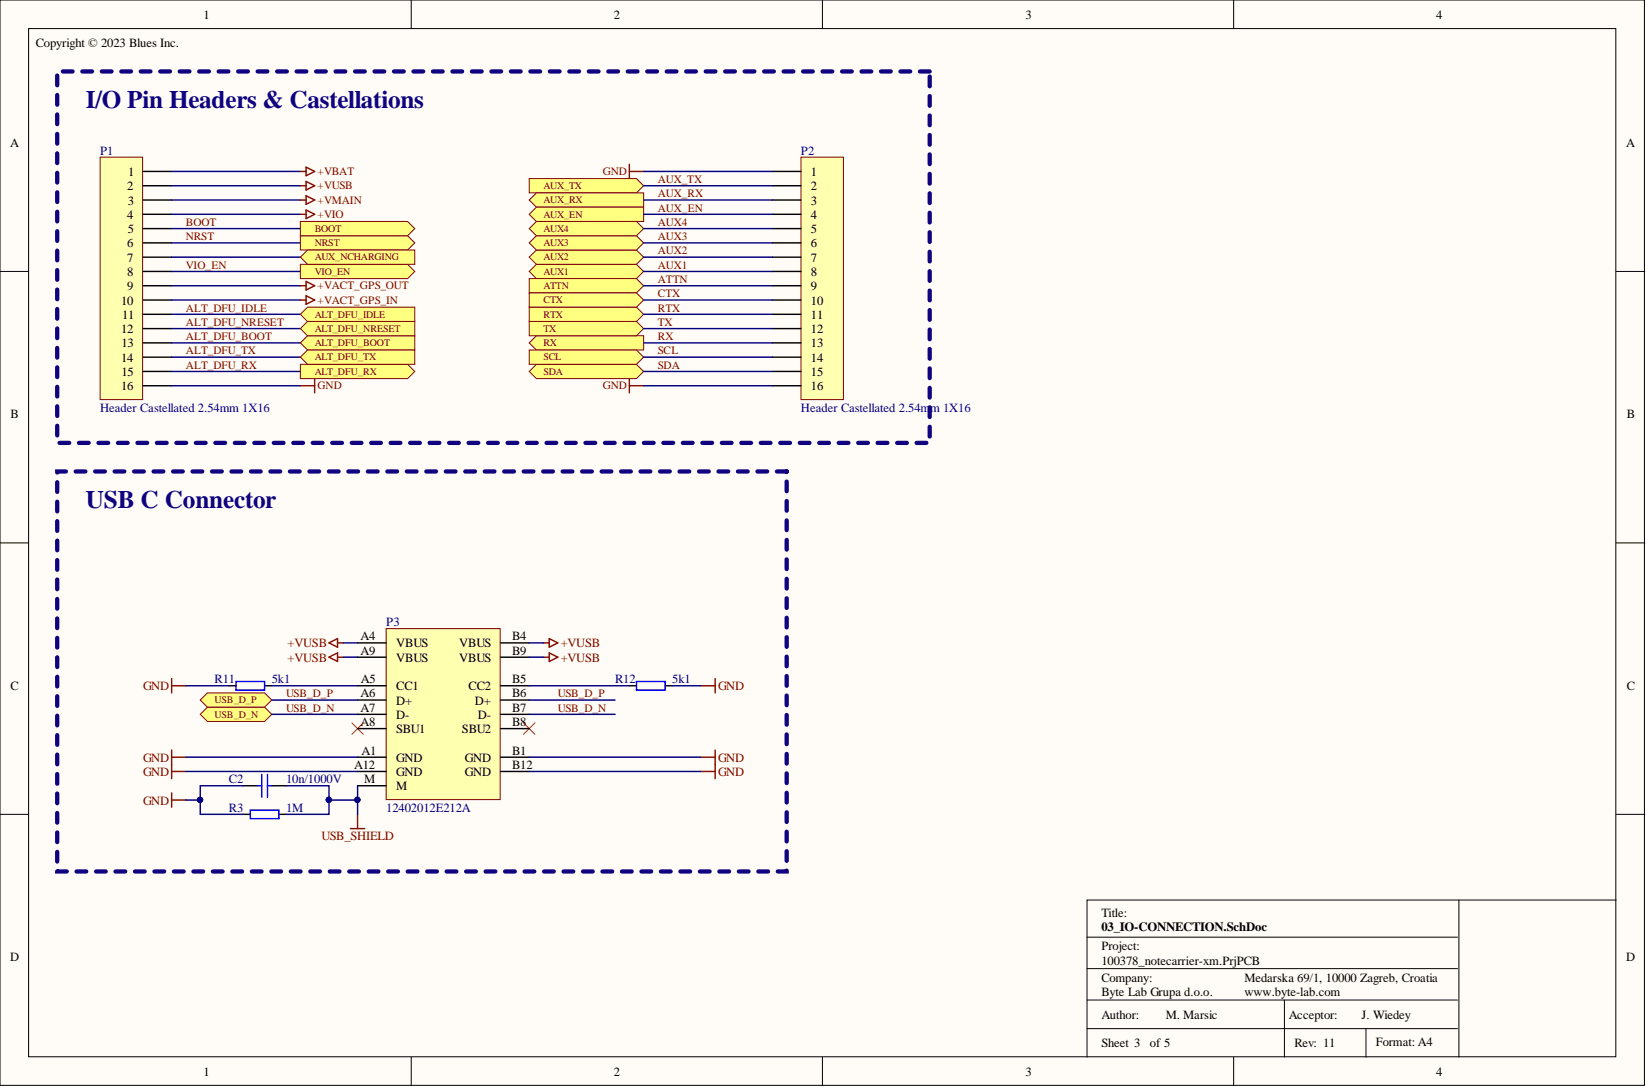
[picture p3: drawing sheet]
<svg xmlns="http://www.w3.org/2000/svg" width="292mm" height="193mm" viewBox="0 0 292 193" stroke-linecap="round" stroke-linejoin="round" font-family="sans-serif">
<g fill="#fffcf8" stroke="#000" stroke-width=".18">
<path d="M0 0h291.8v192.7h-291.8z"/>
<path d="M5.1 5.1h281.6v182.5h-281.6z"/>
</g>
<g fill="none" stroke="#000" stroke-width=".18">
<path d="M73 0v5.1M145.9 0v5.1M218.9 0v5.1M0 48.2h5.1M286.8 48.2h5.1M0 96.4h5.1M286.8 96.4h5.1M0 144.6h5.1M258.9 159.8v27.9M286.8 159.8h-93.9v27.9M286.8 144.6h5.1M192.9 166.4h65.7"/>
<path d="M192.9 172h65.7M192.9 177.5h65.7M227.9 177.5v10.2M73 187.7v5.1M145.9 187.7v5.1M192.9 182.6h65.7M218.9 187.7v5.1M242.4 182.6v5.1"/>
</g>
<path d="M111.7 29.2v2.5M111.7 30.4h2.5" fill="none" stroke="#800000" stroke-width=".25"/>
<path d="M142.1 27.9h7.6v43h-7.6z" fill="#ffffb0" stroke="#800000" stroke-width=".18"/>
<g fill="none" stroke="#000" stroke-width=".25">
<path d="M137.1 30.4h5M137.1 33h5M137.1 35.5h5M137.1 38h5M137.1 40.6h5M137.1 45.7h5M137.1 50.7h5M137.1 55.8h5M137.1 43.1h5M137.1 48.2h5M137.1 53.3h5M137.1 58.3h5"/>
<path d="M137.1 63.4h5M137.1 60.9h5M137.1 65.9h5M137.1 68.5h5"/>
</g>
<path d="M17.8 27.9h7.5v43h-7.5z" fill="#ffffb0" stroke="#800000" stroke-width=".18"/>
<g fill="none" stroke="#000" stroke-width=".25">
<path d="M25.4 30.4h5.1M25.4 33h5.1M25.4 35.5h5.1M25.4 38h5.1M25.4 40.6h5.1M25.4 45.7h5.1M25.4 50.7h5.1M25.4 55.8h5.1M25.4 43.1h5.1M25.4 48.2h5.1M25.4 53.3h5.1M25.4 58.3h5.1"/>
<path d="M25.4 63.4h5.1M25.4 60.9h5.1M25.4 65.9h5.1M25.4 68.5h5.1"/>
</g>
<path d="M111.7 67.2v2.5M111.7 68.5h2.5" fill="none" stroke="#800000" stroke-width=".25"/>
<g fill="#ffff80" stroke="#800000" stroke-width=".18">
<path d="M93.9 31.7h19.1l1.2 1.3-1.2 1.2h-19.1z" fill-rule="evenodd"/>
<path d="M93.9 35.5l1.3-1.3h19v2.6h-19z" fill-rule="evenodd"/>
<path d="M93.9 38l1.3-1.2h19v2.5h-19z" fill-rule="evenodd"/>
<path d="M93.9 48.2l1.3-1.3h17.8l1.2 1.3-1.2 1.3h-17.8z" fill-rule="evenodd"/>
<path d="M93.9 45.7l1.3-1.3h17.8l1.2 1.3-1.2 1.2h-17.8z" fill-rule="evenodd"/>
<path d="M93.9 43.1l1.3-1.3h17.8l1.2 1.3-1.2 1.3h-17.8z" fill-rule="evenodd"/>
<path d="M93.9 40.6l1.3-1.3h17.8l1.2 1.3-1.2 1.2h-17.8z" fill-rule="evenodd"/>
<path d="M93.9 60.9l1.3-1.3h19v2.5h-19z" fill-rule="evenodd"/>
<path d="M93.9 57.1h19.1l1.2 1.2-1.2 1.3h-19.1z" fill-rule="evenodd"/>
<path d="M93.9 65.9l1.3-1.2h17.8l1.2 1.2-1.2 1.3h-17.8z" fill-rule="evenodd"/>
<path d="M93.9 62.1h19.1l1.2 1.3-1.2 1.3h-19.1z" fill-rule="evenodd"/>
<path d="M93.9 49.5h19.1l1.2 1.2-1.2 1.3h-19.1z" fill-rule="evenodd"/>
<path d="M93.9 54.5h19.1l1.2 1.3-1.2 1.3h-19.1z" fill-rule="evenodd"/>
<path d="M93.9 52h19.1l1.2 1.3-1.2 1.2h-19.1z" fill-rule="evenodd"/>
</g>
<path d="M43.1 139.5h2.6M48.2 139.5h2.6M43.1 144.6h1.3M49.5 144.6h1.3" fill="none" stroke="#000" stroke-width=".25"/>
<path d="M45.7 139.5h.7M46.4 137.5v4M47.5 137.5v4M47.5 139.5h.7M44.4 143.8h5.1v1.5h-5.1z" fill="none" stroke="#00f" stroke-width=".25"/>
<path d="M58.4 114.1l1.5-.7v1.5zM59.9 114.1h1M30.5 140.8v2.5M30.5 142h2.5M62.2 147.1h2.5M63.5 144.6v2.5" fill="none" stroke="#800000" stroke-width=".25"/>
<path d="M37.1 123.3l2 2M39.1 123.3l-2 2" fill="none" stroke="#f00" stroke-width=".18"/>
<g fill="#ffff80" stroke="#800000" stroke-width=".18">
<path d="M35.5 126.8l1.3-1.3h10.2l1.2 1.3-1.2 1.3h-10.2z" fill-rule="evenodd"/>
<path d="M35.5 124.3l1.3-1.3h10.2l1.2 1.3-1.2 1.2h-10.2z" fill-rule="evenodd"/>
</g>
<path d="M165 12.7h-154.8v65.9h154.8v-65.9M139.6 83.7h-129.4v71h129.4v-71" fill="none" stroke="#11037f" stroke-width=".76" stroke-dasharray="1.7 1.7"/>
<g fill="none" stroke="#800000" stroke-width=".25">
<path d="M58.4 116.7l1.5-.8v1.5zM59.9 116.7h1M96.5 116.7h1M96.5 114.1h1M97.5 113.4l1.5 .7-1.5 .8zM97.5 115.9l1.5 .8-1.5 .7zM30.5 120.5v2.5M30.5 133.2v5M30.5 134.4h2.5M30.5 137h2.5M30.5 121.7h2.5M124.4 134.4h2.5"/>
<path d="M124.4 137h2.5M124.4 121.7h2.5M126.9 120.5v2.5M126.9 133.2v5"/>
</g>
<path d="M62.4 128.3l2.1 2.1M64.5 128.3l-2.1 2.1M92.9 128.3l2 2.1M94.9 128.3l-2 2.1" fill="none" stroke="#f00" stroke-width=".18"/>
<path d="M40.6 121.7h1.3M47 121.7h1.2M111.7 121.7h1.3M118 121.7h1.3" fill="none" stroke="#000" stroke-width=".25"/>
<path d="M41.9 121h5.1v1.5h-5.1zM113 121h5v1.5h-5z" fill="none" stroke="#00f" stroke-width=".25"/>
<path d="M68.5 111.6h20.3v30.4h-20.3z" fill="#ffffb0" stroke="#800000" stroke-width=".18"/>
<g fill="none" stroke="#000" stroke-width=".25">
<path d="M63.5 114.1h5M63.5 116.7h5M88.8 114.1h5.1M88.8 116.7h5.1M63.5 134.4h5M63.5 121.7h5M63.5 124.3h5M63.5 126.8h5M63.5 129.3h5M63.5 137h5M63.5 139.5h5M88.8 134.4h5.1"/>
<path d="M88.8 121.7h5.1M88.8 124.3h5.1M88.8 126.8h5.1M88.8 129.3h5.1M88.8 137h5.1"/>
</g>
<g fill="none" stroke="#000080" stroke-width=".25">
<path d="M30.5 38h22.8M30.5 35.5h22.8M30.5 33h22.8M30.5 30.4h22.8M114.2 38h22.9M114.2 35.5h22.9M114.2 33h22.9M114.2 30.4h22.9M30.5 58.3h22.8M30.5 55.8h22.8M30.5 53.3h22.8M30.5 50.7h22.8"/>
<path d="M30.5 48.2h22.8M30.5 45.7h22.8M30.5 43.1h22.8M30.5 40.6h22.8M114.2 58.3h22.9M114.2 55.8h22.9M114.2 53.3h22.9M114.2 50.7h22.9M114.2 48.2h22.9M114.2 45.7h22.9M114.2 43.1h22.9M114.2 40.6h22.9"/>
<path d="M30.5 68.5h22.8M30.5 65.9h22.8M30.5 63.4h22.8M30.5 60.9h22.8M114.2 68.5h22.9M114.2 65.9h22.9M114.2 63.4h22.9M114.2 60.9h22.9M60.9 114.1h2.6M60.9 116.7h2.6M93.9 114.1h2.6M93.9 116.7h2.6"/>
<path d="M33 134.4h30.5M33 137h30.5M33 121.7h7.6M43.1 139.5h-7.6v5.1h7.6M48.2 126.8h15.3M48.2 124.3h15.3M48.2 121.7h15.3M50.8 139.5h7.6v5.1h-7.6M63.5 139.5v2.5h-5.1M93.9 134.4h30.5M93.9 126.8h15.2M93.9 124.3h15.2"/>
<path d="M93.9 137h30.5M93.9 121.7h17.8M119.3 121.7h5.1M33 142h2.5M63.5 142v2.6"/>
</g>
<g fill="#000080" stroke="#000080" stroke-width=".18">
<circle cx="63.4" cy="142" r=".47"/>
<circle cx="58.3" cy="142" r=".47"/>
<circle cx="35.5" cy="142" r=".47"/>
</g>
<path d="M53.3 38h1M53.3 33h1M53.3 30.4h1M54.3 37.3l1.5 .7-1.5 .8zM54.3 29.7l1.5 .7-1.5 .8zM54.3 32.2l1.5 .8-1.5 .7zM53.3 50.7h1M53.3 53.3h1M54.3 50l1.5 .7-1.5 .8zM54.3 52.5l1.5 .8-1.5 .7zM53.3 68.5h2.5M55.8 67.2v2.5" fill="none" stroke="#800000" stroke-width=".25"/>
<g fill="#ffff80" stroke="#800000" stroke-width=".18">
<path d="M53.3 60.9l1.3-1.3h19v2.5h-19z" fill-rule="evenodd"/>
<path d="M53.3 58.3l1.3-1.2h19v2.5h-19z" fill-rule="evenodd"/>
<path d="M53.3 55.8l1.3-1.3h19v2.6h-19z" fill-rule="evenodd"/>
<path d="M53.3 46.9h19l1.3 1.3-1.3 1.3h-19z" fill-rule="evenodd"/>
<path d="M53.3 41.8h19l1.3 1.3-1.3 1.3h-19z" fill-rule="evenodd"/>
<path d="M53.3 64.7h19l1.3 1.2-1.3 1.3h-19z" fill-rule="evenodd"/>
<path d="M53.3 63.4l1.3-1.3h19v2.6h-19z" fill-rule="evenodd"/>
<path d="M53.3 45.7l1.3-1.3h19v2.5h-19z" fill-rule="evenodd"/>
<path d="M53.3 39.3h19l1.3 1.3-1.3 1.2h-19z" fill-rule="evenodd"/>
</g>
<path d="M53.3 35.5h1M54.3 34.7l1.5 .8-1.5 .8z" fill="none" stroke="#800000" stroke-width=".25"/>
<g font-size="4.5" fill="#11037f">
<text x="15.2" y="19.2">I/O Pin Headers &amp; Castellations</text>
<text x="15.2" y="90.2">USB C Connector</text>
</g>
<text font-size="2.3" x="195.4" y="165.3">03_IO-CONNECTION.SchDoc</text>
<g font-size="2.2">
<text x="36.1" y="3.3">1</text>
<text x="108.9" y="3.3">2</text>
<text x="182" y="3.3">3</text>
<text x="254.9" y="3.3">4</text>
<text x="6.3" y="8.4">Copyright © 2023 Blues Inc.</text>
<text x="1.8" y="26.1">A</text>
<text x="288.6" y="26.1">A</text>
<text x="22.6" y="33.8">2</text>
<text x="22.8" y="31.2">1</text>
<text x="143.9" y="31.2">1</text>
<text x="143.9" y="33.8">2</text>
<text x="22.6" y="38.8">4</text>
<text x="22.7" y="36.3">3</text>
<text x="22.7" y="41.4">5</text>
<text x="143.9" y="36.3">3</text>
<text x="143.9" y="38.8">4</text>
<text x="143.9" y="41.4">5</text>
<text x="22.6" y="46.5">7</text>
<text x="22.6" y="43.9">6</text>
<text x="143.9" y="46.5">7</text>
<text x="143.9" y="43.9">6</text>
<text x="22.6" y="51.5">9</text>
<text x="22.6" y="49">8</text>
<text x="143.9" y="51.5">9</text>
<text x="143.9" y="49">8</text>
<text x="21.5" y="54.1">10</text>
<text x="21.5" y="59.1">12</text>
<text x="21.7" y="56.6">11</text>
<text x="143.9" y="56.6">11</text>
<text x="143.9" y="54.1">10</text>
<text x="143.9" y="59.1">12</text>
<text x="21.5" y="64.2">14</text>
<text x="21.5" y="61.7">13</text>
<text x="143.9" y="64.2">14</text>
<text x="143.9" y="61.7">13</text>
<text x="21.5" y="69.3">16</text>
<text x="21.5" y="66.7">15</text>
<text x="143.9" y="66.7">15</text>
<text x="143.9" y="69.3">16</text>
<text x="1.9" y="74.3">B</text>
<text x="288.7" y="74.3">B</text>
<text x="64" y="113.7">A4</text>
<text x="90.9" y="113.7">B4</text>
<text x="64" y="116.2">A9</text>
<text x="70.3" y="114.9">VBUS</text>
<text x="70.3" y="117.5">VBUS</text>
<text x="81.5" y="114.9">VBUS</text>
<text x="81.5" y="117.5">VBUS</text>
<text x="90.9" y="116.2">B9</text>
<text x="1.9" y="122.5">C</text>
<text x="64" y="123.8">A6</text>
<text x="64" y="121.3">A5</text>
<text x="70.3" y="122.5">CC1</text>
<text x="70.3" y="125.1">D+</text>
<text x="83.2" y="122.5">CC2</text>
<text x="84.3" y="125.1">D+</text>
<text x="90.9" y="121.3">B5</text>
<text x="90.9" y="123.8">B6</text>
<text x="288.7" y="122.5">C</text>
<text x="64" y="126.3">A7</text>
<text x="64" y="128.9">A8</text>
<text x="70.3" y="127.6">D-</text>
<text x="70.3" y="130.1">SBU1</text>
<text x="82" y="130.1">SBU2</text>
<text x="84.8" y="127.6">D-</text>
<text x="90.9" y="126.3">B7</text>
<text x="90.9" y="128.9">B8</text>
<text x="62.8" y="136.5">A12</text>
<text x="64.1" y="133.9">A1</text>
<text x="70.3" y="135.2">GND</text>
<text x="70.3" y="137.8">GND</text>
<text x="82.5" y="135.2">GND</text>
<text x="82.5" y="137.8">GND</text>
<text x="90.9" y="133.9">B1</text>
<text x="90.9" y="136.5">B12</text>
<text x="64.6" y="139">M</text>
<text x="70.3" y="140.3">M</text>
<text x="195.4" y="162.9">Title:</text>
<text x="1.8" y="170.6">D</text>
<text x="195.4" y="168.7">Project:</text>
<text x="195.4" y="171.2">100378_notecarrier-xm.PrjPCB</text>
<text x="288.6" y="170.6">D</text>
<text x="195.4" y="174.3">Company:</text>
<text x="195.4" y="176.8">Byte Lab Grupa d.o.o.</text>
<text x="220.8" y="174.3">Medarska 69/1, 10000 Zagreb, Croatia</text>
<text x="220.8" y="176.8">www.byte-lab.com</text>
<text x="195.4" y="185.9">Sheet 3</text>
<text x="195.4" y="180.9">Author:</text>
<text x="204.1" y="185.9">of 5</text>
<text x="206.9" y="180.9">M. Marsic</text>
<text x="228.7" y="180.9">Acceptor:</text>
<text x="229.7" y="185.9">Rev: 11</text>
<text x="241.6" y="180.9">J. Wiedey</text>
<text x="244.2" y="185.7">Format: A4</text>
<text x="36.1" y="191">1</text>
<text x="108.9" y="191">2</text>
<text x="182" y="191">3</text>
<text x="254.9" y="191">4</text>
</g>
<g font-size="2.2" fill="#000080">
<text x="17.8" y="27.4">P1</text>
<text x="142.1" y="27.4">P2</text>
<text x="17.8" y="73.1">Header Castellated 2.54mm 1X16</text>
<text x="142.1" y="73.1">Header Castellated 2.54m</text>
<text x="165.1" y="73.1">m 1X16</text>
<text x="68.5" y="111.1">P3</text>
<text x="38.1" y="121.3">R11</text>
<text x="48.2" y="121.3">5k1</text>
<text x="109.1" y="121.3">R12</text>
<text x="119.3" y="121.3">5k1</text>
<text x="40.6" y="139">C2</text>
<text x="50.8" y="139">10n/1000V</text>
<text x="40.6" y="144.1">R3</text>
<text x="50.8" y="144.1">1M</text>
<text x="68.5" y="144.1">12402012E212A</text>
</g>
<g font-size="2.2" fill="#800000">
<text x="51" y="114.9">+VUSB</text>
<text x="51" y="117.5">+VUSB</text>
<text x="99.5" y="114.9">+VUSB</text>
<text x="99.5" y="117.5">+VUSB</text>
<text x="25.4" y="122.5">GND</text>
<text x="127.4" y="122.5">GND</text>
<text x="25.4" y="135.2">GND</text>
<text x="25.4" y="137.8">GND</text>
<text x="127.4" y="135.2">GND</text>
<text x="127.4" y="137.8">GND</text>
<text x="25.4" y="142.8">GND</text>
<text x="57.1" y="149.1">USB_SHIELD</text>
</g>
<g font-size="2" fill="#800000">
<text x="56.3" y="33.6">+VUSB</text>
<text x="56.3" y="31.1">+VBAT</text>
<text x="107" y="31.1">GND</text>
<text x="56.3" y="38.7">+VIO</text>
<text x="56.3" y="36.2">+VMAIN</text>
<text x="33" y="47.7">VIO_EN</text>
<text x="56.3" y="51.4">+VACT_GPS_OUT</text>
<text x="56.3" y="53.9">+VACT_GPS_IN</text>
<text x="116.8" y="52.8">CTX</text>
<text x="33" y="55.3">ALT_DFU_IDLE</text>
<text x="33" y="57.8">ALT_DFU_NRESET</text>
<text x="116.8" y="55.3">RTX</text>
<text x="33" y="60.4">ALT_DFU_BOOT</text>
<text x="33" y="65.4">ALT_DFU_RX</text>
<text x="33" y="62.9">ALT_DFU_TX</text>
<text x="56.3" y="69.1">GND</text>
<text x="107" y="69.1">GND</text>
<text x="50.8" y="123.8">USB_D_P</text>
<text x="99" y="123.8">USB_D_P</text>
<text x="50.8" y="126.3">USB_D_N</text>
<text x="99" y="126.3">USB_D_N</text>
</g>
<g font-size="2" fill="#7e0000">
<text x="116.8" y="32.5">AUX_TX</text>
<text x="116.8" y="35">AUX_RX</text>
<text x="33" y="40.1">BOOT</text>
<text x="116.8" y="37.5">AUX_EN</text>
<text x="116.8" y="40.1">AUX4</text>
<text x="33" y="42.6">NRST</text>
<text x="116.8" y="42.6">AUX3</text>
<text x="116.8" y="45.2">AUX2</text>
<text x="116.8" y="47.7">AUX1</text>
<text x="116.8" y="50.2">ATTN</text>
<text x="116.8" y="57.8">TX</text>
<text x="116.8" y="60.4">RX</text>
<text x="116.8" y="65.4">SDA</text>
<text x="116.8" y="62.9">SCL</text>
</g>
<g font-size="1.8" fill="#800000">
<text x="96.5" y="33.5">AUX_TX</text>
<text x="55.8" y="41.1">BOOT</text>
<text x="96.5" y="36.1">AUX_RX</text>
<text x="96.5" y="38.6">AUX_EN</text>
<text x="96.5" y="41.1">AUX4</text>
<text x="55.8" y="43.7">NRST</text>
<text x="55.8" y="46.2">AUX_NCHARGING</text>
<text x="96.5" y="46.2">AUX2</text>
<text x="96.5" y="43.7">AUX3</text>
<text x="55.8" y="48.8">VIO_EN</text>
<text x="96.5" y="48.8">AUX1</text>
<text x="96.5" y="51.3">ATTN</text>
<text x="96.5" y="53.8">CTX</text>
<text x="55.8" y="58.9">ALT_DFU_NRESET</text>
<text x="55.8" y="56.4">ALT_DFU_IDLE</text>
<text x="96.5" y="58.9">TX</text>
<text x="96.5" y="56.4">RTX</text>
<text x="55.8" y="61.4">ALT_DFU_BOOT</text>
<text x="55.8" y="64">ALT_DFU_TX</text>
<text x="96.5" y="61.4">RX</text>
<text x="96.5" y="64">SCL</text>
<text x="55.8" y="66.5">ALT_DFU_RX</text>
<text x="96.5" y="66.5">SDA</text>
<text x="38.1" y="124.8">USB_D_P</text>
<text x="38.1" y="127.4">USB_D_N</text>
</g>
</svg>
